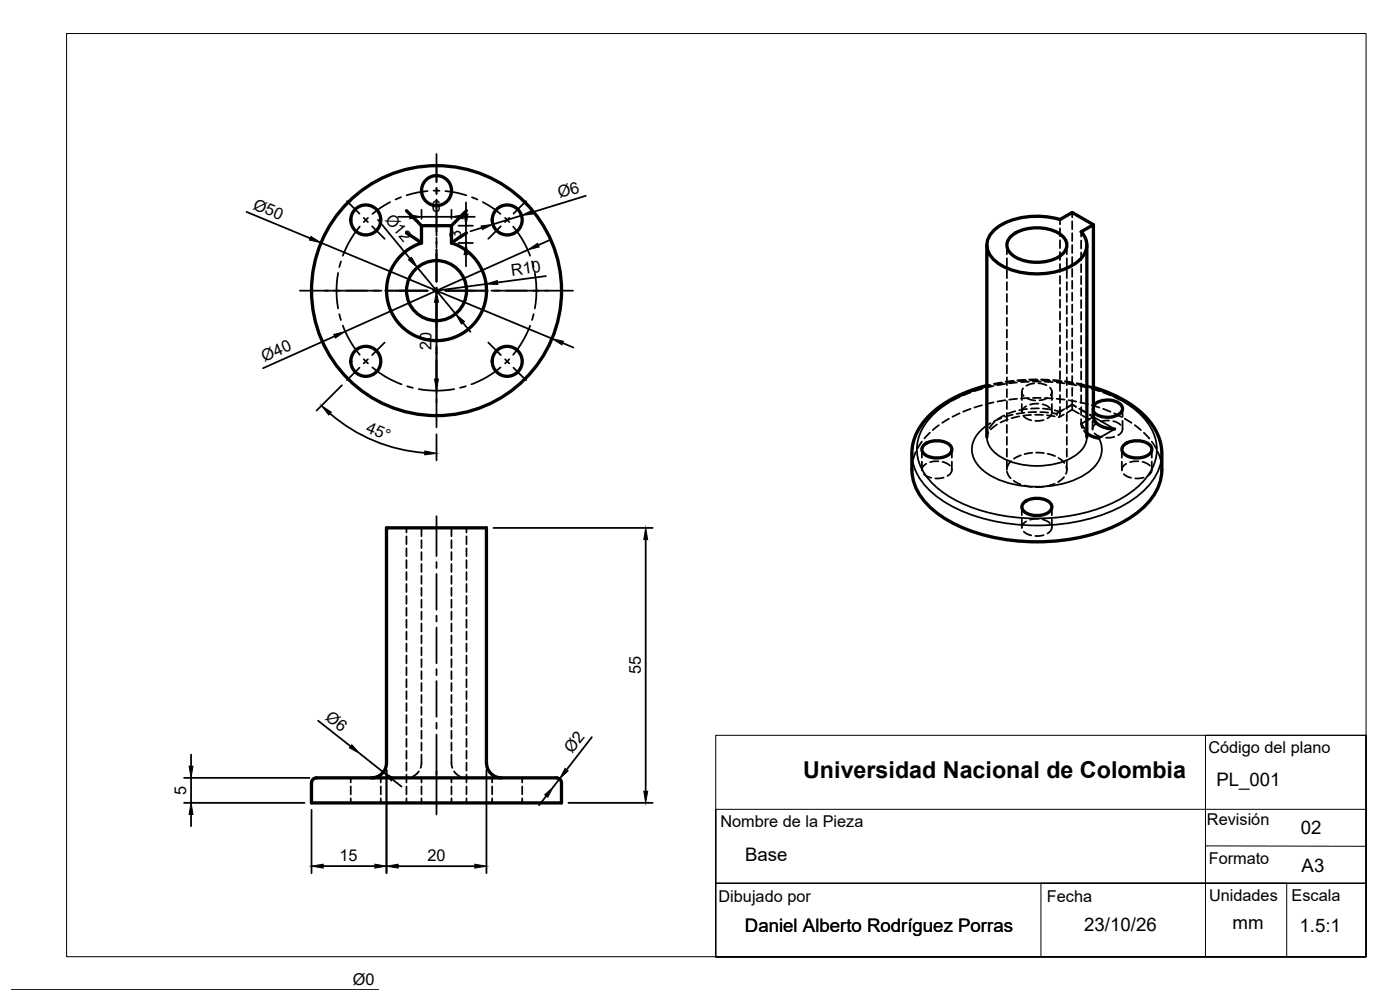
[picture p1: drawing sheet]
<svg xmlns="http://www.w3.org/2000/svg" width="420mm" height="297mm" viewBox="0 0 420 297" stroke-linecap="round" stroke-linejoin="round" font-family="sans-serif">
<!-- layer: Hidden -->
<g fill="none" stroke="#000" stroke-width=".53">
<path d="M302.2 73.5v2.8M302.2 77.5v2.4M318.1 65.9v1.4M318.1 68.5v2.4M318.1 72.1v2.4M318.1 75.6v2.4M318.1 79.2v2.4M320.2 73.5v2.8M320.2 77.5v2.4M321.8 63.8v1.4M321.8 66.4v2.4M321.8 70v2.3"/>
<path d="M321.8 73.5v2.4M321.8 77.1v2.4M324.5 69.5v1.5M324.5 72.2v2.3M324.5 75.7v2.4M324.5 79.3v2.4M302.2 81.1v2.3M302.2 84.6v2.4M302.2 88.2v2.4M302.2 91.8v2.4M302.2 95.3v2.4M302.2 98.9v2.4"/>
<path d="M318.1 82.8v2.4M318.1 86.4v2.3M318.1 89.9v2.4M318.1 93.5v2.4M318.1 97.1v2.3M320.2 81.1v2.3M320.2 84.6v2.4M320.2 88.2v2.4M320.2 91.8v2.4M320.2 95.3v2.4M320.2 98.9v2.4M321.8 80.7v2.3"/>
<path d="M321.8 84.3v2.3M321.8 87.8v2.4M321.8 91.4v2.4M321.8 95v2.3M321.8 98.5v2.4M324.5 82.9v2.4M324.5 86.5v2.3M324.5 90v2.4M324.5 93.6v2.4M324.5 97.2v2.4M297.1 115.5l-.9 .2M300.6 114.7l-2.4 .5"/>
<path d="M302.2 102.5v2.4M302.2 106.1v2.3M302.2 109.6v2.4M302.2 113.2v2.4M302.2 116.8v2.4M304.1 114.2l-2.3 .3M305.2 119.7l-2.3 .2M306.7 117.6v2.4M307 116.5a1.62 1.62 0 0 0 .2 2.3M307.7 113.9l-2.4 .2M308.3 119.5l2.4 .6M308.8 119.4l-2.4 .2"/>
<path d="M310 119.4h2.4M310.4 115l-2.4 .7M311.3 113.8l-2.4 .1M311.6 115l2.5 .6M312.4 113.9h2.4M313.6 119.4l2.3 .2M314.3 119.4l-2.3 .7M315.1 116.3a1.6 1.6 0 0 1 .2 2.3M315.7 117.6v2.4M316 114l2.4 .2M317.1 119.7l2.4 .2M318.1 100.6v2.4"/>
<path d="M318.1 104.2v2.4M318.1 107.8v2.4M318.1 111.4v2.3M318.1 114.9v2.4M318.1 118.5v2.4M319.6 114.4l2.3 .4M320.2 102.5v2.4M320.2 106.1v2.3M320.2 109.6v2.4M320.2 113.2v2.4M320.2 116.8v2.4M321.8 120v2.9"/>
<path d="M321.8 102.1v2.4M321.8 105.7v2.4M321.8 109.2v2.4M321.8 112.8v2.4M321.8 116.4v2.4M323.1 115l2.3 .5M324.5 100.7v2.4M324.5 104.3v2.4M324.5 107.9v2.4M324.5 111.4v2.4M324.5 115v2.4M324.5 118.6v2.4"/>
<path d="M326.6 115.8l1.5 .4M273.8 139l-.1 2M274.9 135.6l-.8 2.2M276.7 134.8v2.5M276.7 138.5v2.5M276.7 132.5l-1.3 2M278 139.2l-1 .8-.3 1.1M279.1 129.8l-1.7 1.8M281.6 138.4l-2.5 .3M281.8 127.6l-1.9 1.4M282.9 138.6l1.2 .4 1 .7M284.8 125.6l-2 1.3"/>
<path d="M285.7 134.8v2.5M285.7 138.5v2.5M288 124l-2.1 1.1M291.3 122.7l-2.2 .8M294.7 121.6l-2.3 .7M296.6 129.8l-.4 1.4M298.2 120.7l-2.4 .6M299.2 127.4l-1.9 1.4M301.7 120.1l-2.4 .4M302.2 120.3v2.4M302.2 123.9v2.4M302.2 127.5v2.4"/>
<path d="M302.2 131.1v2.3M302.2 134.6v2.4M302.2 138.2v2.8M302.5 125.8l-2.3 1M303.4 138.4l-.9 1.3-.3 .6M305.9 124.9l-2.3 .6M306.4 136.6l-2.1 1M306.7 121.2v2.5M307.3 125l.9 .7 1.3 .4M308 121.9l-1 .9-.3 1.1M309.4 124.5l-2.3 .2M309.8 135.9l-2.3 .4"/>
<path d="M310.6 124.4l2.4 .1M310.9 135.8l2.4 .1M311.6 121.1l-2.5 .3M312.9 121.3l1.2 .4 1 .7M313.2 126l-2.5 .3M314.2 124.6l2.3 .3M314.4 136.2l2.2 .6M315.7 123.5l-.3 1.2-1.1 .8M315.7 121.2v2.5M317 124.1l.2 .4M317.7 137.4l1.7 1.5M317.7 125.2h.1"/>
<path d="M318.1 122.1l-.1 2.9M319.3 124.4l-1.5 .8M320 139.9l.2 1.1-.3 1.2M320.2 120.3v2.4M320.2 123.9v2.4M320.2 127.5v2.4M320.2 131.1v2.3M320.2 134.6v2.4M320.2 138.2v2.8M320.7 120.1l2.3 .4M321.8 122.9l2 1.2M321.8 122.9l-1.5 .9"/>
<path d="M324.2 120.7l2.3 .6M324.5 125.7v1.8l.3 .9M324.5 122.2v2.4M324.9 124.7l2 1.2M325.3 129.2l.7 1M325.5 129.4l.7 .6M327.6 121.6l2.3 .7M327.9 122.6v2.5M327.9 126.3v2.5M328 126.5l2 1.2M328.1 121.8l-.2 .7 .2 1M328.5 130l.9 .7 1.3 .5"/>
<path d="M329.2 126.9l-1 .9-.3 1.1M331 122.7l2.3 .8M332.8 126.2l-2.4 .3M334.1 126.4l1.2 .4 1 .7M334.4 124l2.1 1.1M334.4 131.1l-2.5 .2M336.7 134.8v2.5M336.7 138.5v2.5M336.9 128.6l-.3 1.1-1 .9M336.9 122.6v2.5M336.9 126.3v2.5M337.5 125.6l2.1 1.3"/>
<path d="M338 139.2l-1 .8-.3 1.1M340.6 127.6l1.8 1.4M341.7 138.4l-2.5 .3M342.9 138.6l1.2 .4 1 .7M343.3 129.8l1.6 1.8M345.7 132.5l1.2 2M345.7 134.8v2.5M345.7 138.5v2.5M347.5 135.6l.8 2.2M348.5 139l.2 2M122 158.4v1.4M126.5 158.4v2.5"/>
<path d="M135.5 158.4v2.5M140 158.4v1.4M277.2 142.2l1 .7 1.3 .5M283.2 143.3l-2.5 .2M285.6 140.8l-.3 1.1-.9 .9M302.2 141.5l.4 1.1 .7 .9M304.2 144.3l2.1 1M306.7 152.1v2.5M306.7 155.8v2.4M307.3 159.5l.9 .7 1.3 .4M307.4 145.7l2.3 .4M308 156.4l-1 .9-.3 1.1"/>
<path d="M311.6 155.7l-2.5 .2M312.9 155.9l1.2 .4 1 .7M313.1 146l-2.3 .1M315.7 158.1l-.3 1.1-1.1 .9M315.7 152.1v2.5M315.7 155.8v2.4M316.5 145.1l-2.2 .7M319.3 143.2l-1.8 1.4M337.2 142.2l1 .7 1.3 .5M343.2 143.3l-2.5 .2M345.7 140.8l-.3 1.1-1 .9M122 160.9v2.4"/>
<path d="M122 164.5v2.4M122 168.1v2.4M122 171.6v2.4M122 175.2v2.4M122 178.8v2.4M126.5 162.1v2.4M126.5 165.7v2.3M126.5 169.2v2.4M126.5 172.8v2.4M126.5 176.4v2.4M126.5 179.9v2.4M135.5 162.1v2.4"/>
<path d="M135.5 165.7v2.3M135.5 169.2v2.4M135.5 172.8v2.4M135.5 176.4v2.4M135.5 179.9v2.4M140 160.9v2.4M140 164.5v2.4M140 168.1v2.4M140 171.6v2.4M140 175.2v2.4M140 178.8v2.4M313.2 160.6l-2.5 .2"/>
<path d="M122 182.4v2.3M122 185.9v2.4M122 189.5v2.4M122 193.1v2.4M122 196.7v2.3M126.5 183.5v2.4M126.5 187.1v2.4M126.5 190.7v2.3M126.5 194.2v2.4M126.5 197.8v2.4M135.5 183.5v2.4M135.5 187.1v2.4"/>
<path d="M135.5 190.7v2.3M135.5 194.2v2.4M135.5 197.8v2.4M140 182.4v2.3M140 185.9v2.4M140 189.5v2.4M140 193.1v2.4M140 196.7v2.3M122 200.2v2.4M122 203.8v2.4M122 207.4v2.4M122 211v2.3"/>
<path d="M122 214.5v2.4M122 218.1v2.4M126.5 201.4v2.4M126.5 204.9v2.4M126.5 208.5v2.4M126.5 212.1v2.4M126.5 215.7v2.3M126.5 219.3v2.3M135.5 201.4v2.4M135.5 204.9v2.4M135.5 208.5v2.4M135.5 212.1v2.4"/>
<path d="M135.5 215.7v2.3M135.5 219.3v2.3M140 200.2v2.4M140 203.8v2.4M140 207.4v2.4M140 211v2.3M140 214.5v2.4M140 218.1v2.4M105.3 233.4v1.4M105.3 236v2.3M105.3 239.5v1.4M114.3 233.4v1.4"/>
<path d="M114.3 236v2.3M114.3 239.5v1.4M122 221.7v2.4M122 225.2v2.4M122 228.8v2.4M122 232.4v2.4M122 236v2.3M122 239.5v1.4M122.8 233.3l-.8 .1M125.7 231.4l-.6 .8-1.2 .8M126.5 226.4v2.7l-.3 1.3M126.5 222.8v2.4"/>
<path d="M126.5 233.4v1.4M126.5 236v2.3M126.5 239.5v1.4M135.5 226.4v2.7l.2 1.3M135.5 222.8v2.4M135.5 233.4v1.4M135.5 236v2.3M135.5 239.5v1.4M136.3 231.4l.6 .8 1.2 .8M139.2 233.3l.8 .1M140 221.7v2.4M140 225.2v2.4"/>
<path d="M140 228.8v2.4M140 232.4v2.4M140 236v2.3M140 239.5v1.4M147.7 233.4v1.4M147.7 236v2.3M147.7 239.5v1.4M156.7 233.4v1.4M156.7 236v2.3M156.7 239.5v1.4"/>
</g>
<!-- layer: Visible -->
<g fill="none" stroke="#000" stroke-width=".99">
<path d="M122 63.2l4.5 4.5M122 69.9l4.5 3M126.5 67.7h9v5.2M126.5 67.7v5.2M126.5 72.9a15 15 0 0 0-7.6 23.1 15 15 0 0 0 24.3 0 15 15 0 0 0-7.7-23.1M140 63.2l-4.5 4.5M140 69.9l-4.5 3M296.2 73.5v57.7M303.2 71.1a12.9 12.9 0 0 1 15.9 0 3.5 3.5 0 0 1-.7 5.5 13.6 13.6 0 0 1-14.5 0 3.5 3.5 0 0 1-.7-5.5zM326.2 73.5v57.7M328.1 67.4l-3.6 2.1a5.8 5.8 0 0 1-1 8.9 22.6 22.6 0 0 1-20.5 2.4 9.8 9.8 0 0 1-6.7-6.2 6.7 6.7 0 0 1 3.8-6.9 23.2 23.2 0 0 1 18-1.8l3.7-2.1 6.3 3.6 .1 57.6a3.9 3.9 0 0 0 3.1 3.2l3.2 .5M296.2 115.7l-6.4 2.1-4.7 2.2-3.5 2.4-3.5 3.1-2.4 3.2-1.6 3.8-.4 2.7v5.8"/>
<path d="M328.1 116.2l4.1 1.4 3.8 1.7 3.6 2.2 3 2.4 2.8 3 1.6 2.5 1.3 3.3 .4 3.2a26.3 26.3 0 0 1-.9 9.8 25 25 0 0 1-14.1 12.5 60.2 60.2 0 0 1-47.1-.9 24 24 0 0 1-12-11.6l-.8-3.1-.1-1.6M277.4 133.4a6.4 6.4 0 0 1 7.9 .5 1.88 1.88 0 0 1-1 2.8 6.4 6.4 0 0 1-7.3-.9 1.69 1.69 0 0 1 .4-2.4zM326.2 130l1.7 1 1.9 .5M328.2 121.8a6.1 6.1 0 0 1 8.3-.2 1.9 1.9 0 0 1-1 2.9 6.3 6.3 0 0 1-7.3-1M337.4 133.4a6.4 6.4 0 0 1 8 .5 1.88 1.88 0 0 1-1 2.8 6.4 6.4 0 0 1-7.4-.9 1.69 1.69 0 0 1 .4-2.4zM307.4 150.7a6.4 6.4 0 0 1 8 .4 1.88 1.88 0 0 1-1 2.8 6.4 6.4 0 0 1-7.4-.8 1.69 1.69 0 0 1 .4-2.4zM94.1 233.7l.9-.3h71a2.07 2.07 0 0 1 2.5 1.5v6h-75v-6zM111.5 233.4a4.5 4.5 0 0 0 4.5-4.5v-70.5h30v70.5a4.5 4.5 0 0 0 4.5 4.5"/>
<circle cx="131" cy="57.2" r="4.5"/>
<circle cx="109.8" cy="66" r="4.5"/>
<circle cx="152.2" cy="66" r="4.5"/>
<circle cx="131" cy="87.2" r="9"/>
<circle cx="131" cy="87.2" r="37.5"/>
<circle cx="109.8" cy="108.4" r="4.5"/>
<circle cx="152.2" cy="108.4" r="4.5"/>
</g>
<!-- layer: Visible Narrow -->
<path d="M296.2 116a33.5 33.5 0 0 0-17.7 10.1 13.2 13.2 0 0 0 .6 18.2 37.6 37.6 0 0 0 21.3 10.3 56.3 56.3 0 0 0 35.9-4.9 19.9 19.9 0 0 0 10.7-12.5 14.5 14.5 0 0 0-5.8-13.8 35.3 35.3 0 0 0-13-6.9M273.7 136.1a16.5 16.5 0 0 0 7.5 13 50 50 0 0 0 30 8.6 52.4 52.4 0 0 0 28.3-7.5 19 19 0 0 0 9.1-12.5l.1-1.6M296.2 131.1a8.2 8.2 0 0 0 5.6 6.8 23.2 23.2 0 0 0 21.1-1.3 6.9 6.9 0 0 0 3.3-5.5M326.2 126.2l1.9-1.1 6.4 3.6-4.7 2.7a7.3 7.3 0 0 1-2.3 9.6 27.2 27.2 0 0 1-20.1 4.8 22 22 0 0 1-13.5-5.7 7.4 7.4 0 0 1 1.1-11.5l1.2-.9" fill="none" stroke="#000" stroke-width=".53"/>
<!-- layer: Hidden Narrow -->
<g fill="none" stroke="#000" stroke-width=".53">
<path d="M288 119.1l-2.2 1M291.3 117.8l-2.2 .8M294.7 116.7l-2.3 .7M297.4 115.7l-1.2 .3M298.2 115.8l-2.4 .6M300.9 115l-2.3 .4M301.7 115.2l-2.4 .4M304.5 114.5l-2.4 .3M305.2 114.8l-2.3 .2M308 114.2l-2.4 .2M308.8 114.5l-2.4 .1M310 114.5h2.4"/>
<path d="M311.6 114.1l-2.4 .1M312.8 114.1l2.4 .1M313.5 114.5l2.4 .1M316.4 114.3l2.3 .3M317.1 114.8l2.4 .2M319.9 114.7l2.4 .4M320.7 115.2l2.3 .4M323.4 115.3l2.4 .6M324.2 115.8l2.3 .6M326.9 116.2l1.2 .4M327.6 116.7l2.3 .7M331 117.8l2.3 .8"/>
<path d="M334.3 119.1l2.2 1M273.8 134.1l-.1 2M274.9 130.7l-.8 2.2M276.7 127.6l-1.3 2M279 124.9l-1.6 1.8M281.8 122.6l-1.9 1.5M284.8 120.7l-2 1.3M296.4 129.5l-.2 1.7M297.3 127l-1.1 .7M298.4 126.6l-1.5 1.9M300.5 125.5l-2.2 .9M301.4 124.6l-2.1 1.3"/>
<path d="M303.9 124.4l-2.3 .7M304.7 123.4l-2.2 .7M307.4 123.8l-2.3 .4M308.2 122.7l-2.3 .4M311 123.6l-2.4 .1M311.8 122.5l-2.4 .1M312.2 123.6l2.4 .2M313 122.6l2.3 .3M318.9 123.1l-1.9 1-1.3-.2M319.4 122.8l-1.3 .7-1.6-.4M321.8 121.4l1.1 .7M321.8 121.4l1.1 .6"/>
<path d="M321.8 121.4l-1.9 1.1M321.8 121.4l-1.3 .8M323.9 122.6l2.1 1.2M326 129.9l.2 1.3M326.2 126.2l-1.7 1 1.1 1.5M327 124.4l1.1 .7M337.5 120.7l2.1 1.3M340.6 122.6l1.8 1.5M343.3 124.9l1.6 1.8M345.7 127.6l1.2 2M347.5 130.7l.8 2.2M348.5 134.1l.2 2"/>
</g>
<!-- layer: TITLEBLOCK -->
<path d="M20 10.1h390v276.9h-195.2h195.2v-66.4h-195.2v66.4h195.2h-390zM214.8 242.8v22.2h195.2v-22.2h-195.2v22.2M410 253.9l-48.2-.1v11.2h48.2v-44.4h-48.2v44.4M214.8 265h195.2v22h-195.2zM214.8 265h97.6v22h-97.6zM312.4 265h49.4h-49.4M410 265v22M214.8 287h195.2h-195.2M361.8 287v-22h24.4v22" fill="none" stroke="#000" stroke-width=".3"/>
<!-- layer: Smart Centers -->
<g fill="none" stroke="#000" stroke-width=".53">
<path d="M120.4 59.2l-1.7 .7M128.3 57.3l-3 .4-3.3 .9M130.1 57.2h1.8M131 46.2v8.5M131 56.3v1.9M131 59.9v10.8M133.7 57.3l3 .4 3.3 .9M141.6 59.2l1.7 .7M102.3 78.4l-.5 1.7M104.1 60.4l3.8 3.7M108 68l-2.7 3.8-2.4 4.9M109.2 65.4l1.2 1.2"/>
<path d="M110.4 65.4l-1.2 1.2M111.7 67.9l3.7 3.8M117.1 60.6l-2.9 1.8-2.4 1.8M131 71.3v3M131 74.7v9.8M144.9 60.6l2.9 1.8 2.4 1.8M150.3 67.9l-3.8 3.8M151.6 65.4l1.2 1.2M152.8 65.4l-1.2 1.2M154 68l2.7 3.8 2.4 4.9M157.9 60.4l-3.8 3.7M159.7 78.4l.4 1.7"/>
<path d="M90 87.2h24.5M101.5 81.9l-.5 4.6 .1 3 .4 3M101.8 94.3l.5 1.7M102.9 97.7l2.4 5 2.7 3.8M115.6 87.2h12.7M130.1 87.2h1.8M131 86.3v1.8M131 89.9v12.7M133.7 87.2h12.7M147.5 87.2h24.5M159.1 97.7l-2.4 5-2.7 3.8M160.1 94.3l-.4 1.7"/>
<path d="M160.5 81.9l.5 4.6-.1 3-.4 3M107.9 110.3l-3.8 3.8M109.2 107.8l1.2 1.2M110.4 107.8l-1.2 1.3M111.8 110.2l3.7 2.7 5 2.4M115.4 102.8l-3.7 3.7M122.2 115.9l1.7 .5M125.7 116.7l4.5 .5 3.1-.1 3-.4M131 103.7v24.5M139.8 115.9l-1.7 .5M146.5 102.8l3.8 3.7M150.2 110.2l-3.7 2.7-5 2.4"/>
<path d="M151.6 107.8l1.2 1.3M152.8 107.8l-1.2 1.2M154.1 110.3l3.8 3.8M131 154.9v11.9M131 168.6v1.8M131 172.2v10.7M131 184.7v1.8M131 188.3v10.7M131 200.8v1.8M131 204.4v10.7M131 216.9v1.7M131 220.4v24"/>
</g>
<!-- layer: FD_Dimensions -->
<g fill="none" stroke="#000" stroke-width=".53">
<path d="M175.8 58.7l-15.9 5M74 63.6l19.1 7.9M96.4 72.8l69.2 28.8M113.4 65.9l9.6 11.7M119.5 65.1h3.5M126.5 63v2.6M126.5 65.1h9M135.5 63v2.6M137.6 72.9h4.3M137.6 67.7h4.3M139 65.1h3.5M139.8 60.7v3.5"/>
<path d="M139.8 67.7v5.2M139.8 76.4v3.5M144.5 68.4l-3.3 1M156.5 64.7l-8.6 2.6M158.4 75l-54.8 24.4M164.8 72.1l-3.2 1.4M125.3 80.3l11.4 13.9M131 90.7v23M138.9 96.8l2.3 2.8M145.9 85.2l-14.9 2M163.9 82.8l-14.6 2M100.4 100.9l-21.4 9.6"/>
<path d="M102.6 115.6l-7.6 7.6M168.9 102.9l3.2 1.4M99.1 124.1a48.8 48.8 0 0 0 28.4 11.8M131 130.3v7.8M148.1 158.4h47.8M193.8 161.9v75.5M95.5 216.2l9.7 7.7M55.2 233.4h37.7M57.3 226.4v3.5M57.3 233.4v7.5M108 226.1l7 5.6M116 231v31"/>
<path d="M117.8 233.9l2.7 2.1M146 231v31M163.9 238.8l-2.1 2.8M167.9 233.7l-1.8 2.4M177.6 221.2l-7.5 9.7M55.2 240.9h36.2M57.3 244.4v3.5M93.5 243v19M97 259.9h15.5M119.5 259.9h23M170.6 240.9h25.3M3.5 297h110.1"/>
</g>
<g fill="#000" stroke="#000" stroke-width=".3">
<path d="M93.3 71l3.1 1.8-3.5-.8zM123 64.5l3.5 .6-3.5 .5zM122.6 77.9l.9-.7 1.8 3.1zM135.5 65.1l3.5-.6v1.1zM139.8 72.9l.6 3.5h-1.1zM139.3 64.2h1.1l-.6 3.5zM144.4 67.8l3.5-.5-3.2 1.6zM156.5 64.7l3.2-1.6 .3 1.1zM158.4 75l2.9-2 .5 1.1zM131 87.2l.6 3.5h-1.2zM136.7 94.2l2.7 2.3-.9 .7zM145.9 85.2l3.3-1 .2 1.2z"/>
<path d="M100.2 100.4l3.4-1-3 2zM130.4 113.7h1.2l-.6 3.5zM165.6 101.6l3.5 .8-.5 1.1zM96.5 121.7l2.9 2-.7 .8zM127.5 135.3l3.5 .7-3.5 .5zM193.8 158.4l.6 3.5h-1.2zM56.7 229.9h1.2l-.6 3.5zM105.6 223.5l2.4 2.6-3.1-1.7zM115 231.7l3.1 1.7-.7 .9zM163.5 238.5l2.6-2.4-1.7 3.1zM169.6 230.6l.9 .7-2.6 2.4zM193.2 237.4h1.2l-.6 3.5z"/>
<path d="M57.3 240.9l.6 3.5h-1.2zM93.5 259.9l3.5-.6v1.2zM112.5 259.3l3.5 .6-3.5 .6zM116 259.9l3.5-.6v1.2zM142.5 259.3l3.5 .6-3.5 .6z"/>
</g>
<text font-size="7" x="241" y="233.4">Universidad Nacional de Colombia</text>
<g font-size="5.6">
<text x="365.1" y="235.7">PL_001</text>
<text x="390.4" y="250.3">02</text>
<text x="223.6" y="258.4">Base</text>
<text x="390.6" y="261.6">A3</text>
<text x="223.6" y="279.6">Daniel Alberto Rodríguez Porras</text>
<text x="325.4" y="279.4">23/10/26</text>
<text x="369.9" y="278.8">mm</text>
<text x="390" y="279.6">1.5:1</text>
</g>
<g font-size="4.9">
<text x="168" y="59.5" transform="rotate(-17 168 59.5)">Ø6</text>
<text x="75.7" y="62.6" transform="rotate(23 75.7 62.6)">Ø50</text>
<text x="115.4" y="65.9" transform="rotate(50 115.4 65.9)">Ø12</text>
<text x="129.6" y="63.6">6</text>
<text x="138.4" y="71.7" transform="rotate(-90 138.4 71.7)">3</text>
<text x="153.6" y="82.7" transform="rotate(-8 153.6 82.7)">R10</text>
<text x="129.5" y="104.9" transform="rotate(-90 129.5 104.9)">20</text>
<text x="79.4" y="108.6" transform="rotate(-24 79.4 108.6)">Ø40</text>
<text x="109.6" y="129.6" transform="rotate(22 109.6 129.6)">45°</text>
<text x="192.3" y="202.4" transform="rotate(-90 192.3 202.4)">55</text>
<text x="97.4" y="215.8" transform="rotate(38 97.4 215.8)">Ø6</text>
<text x="171.7" y="226.3" transform="rotate(-52 171.7 226.3)">Ø2</text>
<text x="362.6" y="225.9">Código del plano</text>
<text x="55.9" y="238.5" transform="rotate(-90 55.9 238.5)">5</text>
<text x="216.2" y="248.2">Nombre de la Pieza</text>
<text x="362.2" y="247.4">Revisión</text>
<text x="101.9" y="258.4">15</text>
<text x="128.3" y="258.4">20</text>
<text x="362.8" y="259.2">Formato</text>
<text x="215.6" y="270.7">Dibujado por</text>
<text x="314.2" y="270.7">Fecha</text>
<text x="362.8" y="270.4">Unidades</text>
<text x="387.6" y="270.4">Escala</text>
<text x="105.9" y="295.5">Ø0</text>
</g>
</svg>
